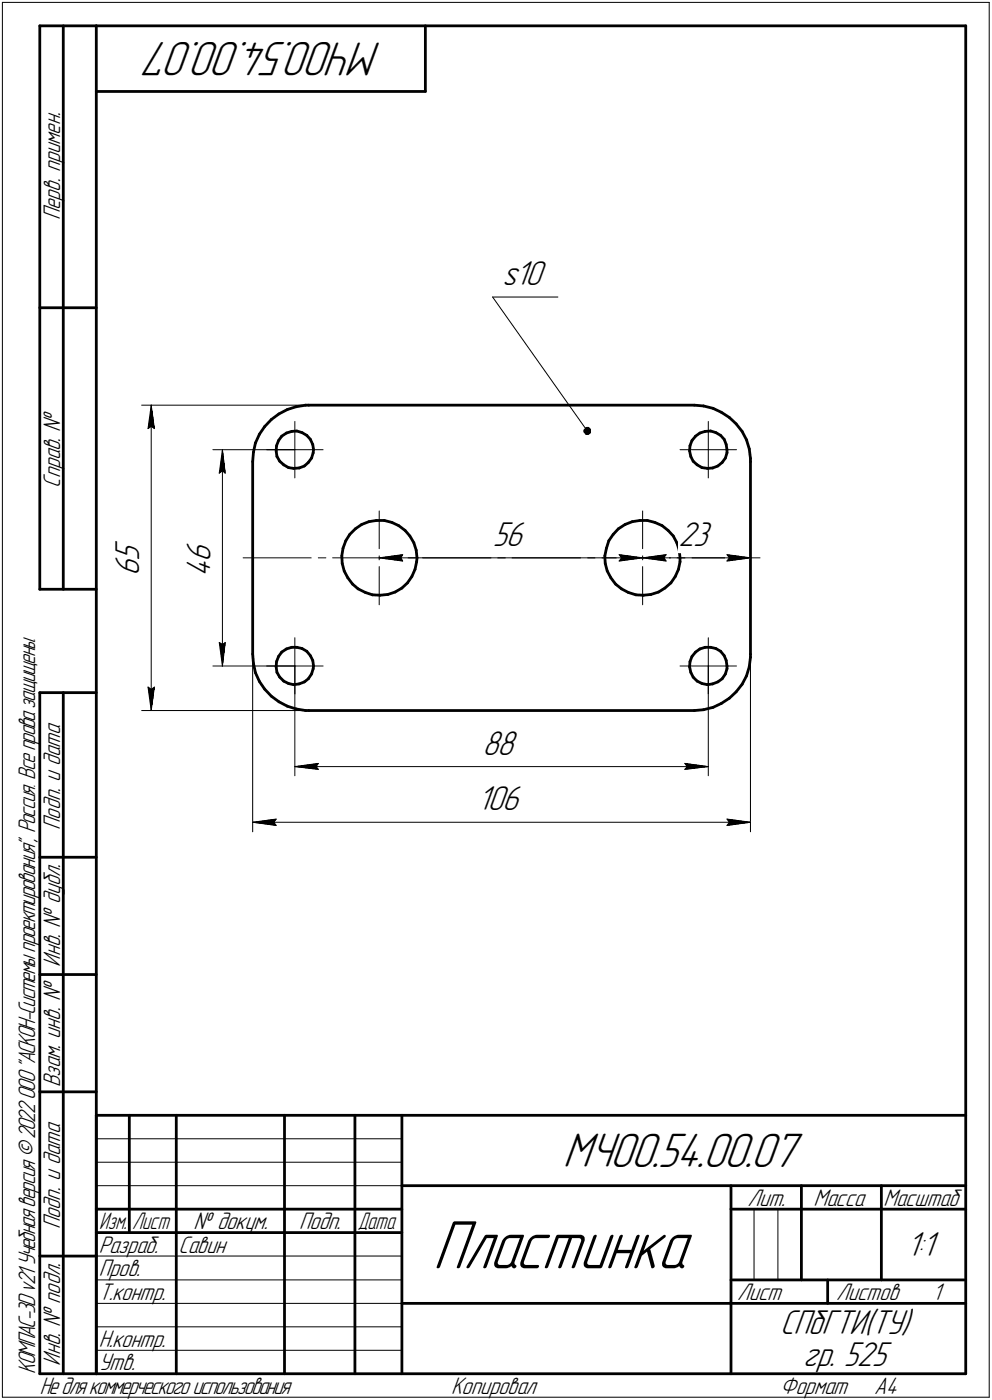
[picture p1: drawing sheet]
<svg xmlns="http://www.w3.org/2000/svg" width="211mm" height="298mm" viewBox="0 0 211 298" stroke-linecap="round" stroke-linejoin="round" font-family="sans-serif">
<g fill="none" stroke="#000" stroke-width=".59">
<path d="M8.5 5.5v120zM8.5 5.5h12zM13.5 5.5v120zM20.5 5.5v287zM20.5 5.5h185zM20.5 19.5h70zM90.5 5.5v14zM205.5 5.5v287zM8.5 65.5h12zM53.8 98.3v41zM53.9 96.3l-.1 2zM54.4 94.3l-.5 2z"/>
<path d="M55.2 92.5l-.8 1.8zM56.3 90.8l-1.1 1.7zM57.7 89.3l-1.4 1.5zM57.7 89.3l1.7-1.2zM58.8 96l.1 1.2zM58.8 94.9v1.1zM58.9 97.2l.6 1zM59.3 93.8l-.5 1.1zM59.4 88.1l1.7-.9zM59.5 98.2l.9 .8zM59.9 92.9l1.1-.7zM59.9 92.9l-.6 .9z"/>
<path d="M60.4 99l1 .6zM61 92.2l1.1-.3zM61.1 87.2l1.9-.6zM61.4 99.6l1.1 .1zM62.1 91.9l1.1-.1zM62.5 99.7h1.2zM63 86.6l2-.3zM63.2 91.8l1.1 .3zM63.7 99.7l1.1-.5zM64.3 92.1l1 .6zM64.8 99.2l.8-.7zM65 86.3h.7z"/>
<path d="M65.3 92.7l.7 .9zM65.7 86.3h82zM66 93.6l.5 1.1zM66.3 97.5l-.7 1zM66.5 94.7l.2 1.1zM66.6 96.4l-.3 1.1zM66.7 95.8l-.1 .6zM146.7 96l.3 1.2zM146.8 94.9l-.1 1.1zM147 97.2l.5 1zM147.2 93.8l-.4 1.1zM147.5 98.2l.8 .8z"/>
<path d="M147.7 86.3l2 .1zM148 92.9l.9-.7zM148 92.9l-.8 .9zM148.3 99l1.1 .6zM148.9 92.2l1.1-.3zM149.4 99.6l1.1 .1zM149.7 86.4l2 .6zM150 91.9l1.2-.1zM150.5 99.7h1.1zM151.2 91.8l1.1 .3zM151.6 99.7l1.1-.5zM151.7 87l1.8 .8z"/>
<path d="M152.3 92.1l1 .6zM152.7 99.2l1-.7zM153.3 92.7l.8 .9zM153.5 87.8l1.7 1.1zM154.1 93.6l.4 1.1zM154.3 97.5l-.6 1zM154.5 94.7l.2 1.1zM154.7 96.4l-.4 1.1zM154.7 95.8v.6zM155.2 88.9l1.4 1.4zM156.6 90.3l1.3 1.6zM157.9 91.9l.9 1.7z"/>
<path d="M158.8 93.6l.6 2zM159.4 95.6l.3 2zM159.7 98.3v41zM159.7 97.6v.7zM72.7 118.4l.1 1.6zM72.8 120l.4 1.6zM73 116.8l-.3 1.6zM73.6 115.1l-.6 1.7zM74.4 113.8l-.8 1.3zM75.6 112.6l1.4-.9zM75.6 112.6l-1.2 1.2zM77 111.7l1.5-.6z"/>
<path d="M78.5 111.1l1.6-.3zM80.1 110.8h1.7zM81.8 110.8l1.6 .5zM83.4 111.3l1.4 .6zM84.8 111.9l1.4 1zM86.2 112.9l1 1.2zM87.2 114.1l.9 1.5zM88.1 115.6l.5 1.6zM88.6 117.2l.1 1.6zM88.6 119.6l-.3 1.6zM88.7 118.8l-.1 .8zM128.7 118.4l.1 1.6z"/>
<path d="M128.8 120l.4 1.6zM129 116.8l-.3 1.6zM129.5 115.1l-.5 1.7zM130.5 113.8l-1 1.3zM131.6 112.6l1.4-.9zM131.6 112.6l-1.1 1.2zM133 111.7l1.5-.6zM134.5 111.1l1.6-.3zM136.1 110.8h1.7zM137.8 110.8l1.6 .5zM139.4 111.3l1.5 .6zM140.9 111.9l1.3 1z"/>
<path d="M142.2 112.9l1.1 1.2zM143.3 114.1l.7 1.5zM144 115.6l.5 1.6zM144.5 117.2l.2 1.6zM144.7 119.6l-.3 1.6zM144.7 118.8v.8zM8.5 125.5h12zM53.8 139.3l.1 2zM59.3 139.8l-.5 1.1zM59.9 138.9l1.1-.7zM59.9 138.9l-.6 .9zM61 138.2l1.1-.4z"/>
<path d="M62.1 137.8h1.1zM63.2 137.8l1.1 .3zM64.3 138.1l1 .6zM65.3 138.7l.7 .9zM66 139.6l.5 1zM73.2 121.6l.8 1.4zM74 123l1 1.4zM75 124.4l1.2 1zM76.2 125.4l1.5 .8zM77.7 126.2l1.5 .5zM79.2 126.7h1.7zM80.9 126.7l1.6-.1z"/>
<path d="M82.5 126.6l1.6-.5zM84.1 126.1l1.4-.9zM85.5 125.2l1.2-1.1zM87.6 122.8l-.9 1.3zM88.3 121.2l-.7 1.6zM129.2 121.6l.8 1.4zM130 123l1 1.4zM131 124.4l1.2 1zM132.2 125.4l1.5 .8zM133.7 126.2l1.6 .5zM135.3 126.7h1.6zM136.9 126.7l1.6-.1z"/>
<path d="M138.5 126.6l1.6-.5zM140.1 126.1l1.4-.9zM141.5 125.2l1.2-1.1zM143.7 122.8l-1 1.3zM144.4 121.2l-.7 1.6zM147.2 139.8l-.4 1.1zM148 138.9l.9-.7zM148 138.9l-.8 .9zM148.9 138.2l1.1-.4zM150 137.8h1.2zM151.2 137.8l1.1 .3zM152.3 138.1l1 .6z"/>
<path d="M153.3 138.7l.8 .9zM154.1 139.6l.4 1zM159.7 140l-.3 2zM159.7 139.3v.7zM8.5 147.5v145zM8.5 147.5h12zM13.5 147.5v145zM53.9 141.3l.5 2zM54.4 143.3l.8 1.8zM55.2 145.1l1.1 1.6zM56.3 146.7l1.4 1.6zM57.7 148.3l1.7 1.1z"/>
<path d="M58.8 142l.1 1.2zM58.8 140.9v1.1zM58.9 143.2l.6 1zM59.4 149.4l1.7 1zM59.5 144.2l.9 .8zM60.4 145l1 .5zM61.1 150.4l1.9 .6zM61.4 145.5l1.1 .3zM62.5 145.8l1.2-.2zM63 151l2 .3zM63.7 145.6l1.1-.4zM64.8 145.2l.8-.7z"/>
<path d="M65 151.3h.7zM65.7 151.3h82zM66.3 143.5l-.7 1zM66.5 140.6l.2 1.2zM66.6 142.4l-.3 1.1zM66.7 141.8l-.1 .6zM146.7 142l.3 1.2zM146.8 140.9l-.1 1.1zM147 143.2l.5 1zM147.5 144.2l.8 .8zM147.7 151.3l2-.2zM148.3 145l1.1 .5z"/>
<path d="M149.4 145.5l1.1 .3zM149.7 151.1l2-.5zM150.5 145.8l1.1-.2zM151.6 145.6l1.1-.4zM151.7 150.6l1.8-.8zM152.7 145.2l1-.7zM153.5 149.8l1.7-1.1zM154.3 143.5l-.6 1zM154.5 140.6l.2 1.2zM154.7 142.4l-.4 1.1zM154.7 141.8v.6zM155.2 148.7l1.4-1.4z"/>
<path d="M157.9 145.7l-1.3 1.6zM158.8 143.9l-.9 1.8zM159.4 142l-.6 1.9zM8.5 182.5h12zM8.5 207.5h12zM8.5 232.5h12zM20.5 237.5h185zM20.5 237.5v55zM27.5 237.5v25zM37.5 237.5v55zM60.5 237.5v55zM75.5 237.5v55z"/>
<path d="M85.5 237.5v55zM20.5 257.5h65zM85.5 252.5h120zM155.5 252.5v40zM155.5 257.5h15zM170.5 252.5v20zM170.5 257.5h35zM187.5 252.5v20zM8.5 267.5h12zM20.5 262.5h65zM85.5 277.5h70zM155.5 277.5h50z"/>
<path d="M155.5 272.5h50zM176.1 272.5v5zM8.5 292.5h12zM20.5 292.5h185z"/>
</g>
<g fill="none" stroke="#000" stroke-width=".21">
<path d="M.5 .5v297zM.5 .5h210zM210.5 .5v297zM104.8 63.2l20.2 28.6zM104.8 63.2h13.9zM30.1 86.3h35.6zM31.5 91.3l.7-.5zM32.2 86.3l.7 5zM32.2 90.8l.7 .5zM32.2 86.3l-.7 5zM32.2 86.3v65zM45.3 95.8h17.4z"/>
<path d="M47.3 95.8l.6 5zM47.3 95.8l-.6 5zM47.3 95.8v46zM56.7 95.8h6zM62.7 95.8v6zM62.7 89.7v6.1zM62.7 95.8h6zM144.7 95.8h6zM150.7 95.8v6zM150.7 89.7v6.1zM150.7 95.8h6zM46.7 100.8l.6-.6z"/>
<path d="M47.3 100.2l.6 .6zM51.7 118.8h14.5zM67.7 118.8h1.6zM70.8 118.8h14.5zM80.7 108.8v8zM80.7 118.4v.8zM80.7 118.8l5-.7zM80.7 118.8l5 .7zM80.7 118.8h56zM85.3 118.8l.4 .7zM85.7 118.1l-.4 .7zM86.9 118.8h1.5z"/>
<path d="M89.9 118.8h14.6zM105.9 118.8h1.6zM109 118.8h14.5zM125.1 118.8h1.5zM128.1 118.8h14.6zM131.7 119.5l5-.7zM131.7 118.1l.5 .7zM131.7 118.1l5 .7zM132.2 118.8l-.5 .7zM136.7 108.8v8zM136.7 118.4v.8zM136.7 118.8l5-.7z"/>
<path d="M136.7 118.8l5 .7zM136.7 118.8h23zM141.2 118.8l.5 .7zM141.7 118.1l-.5 .7zM144.1 118.8h1.6zM147.2 118.8h14.5zM154.7 119.5l5-.7zM154.7 118.1l.5 .7zM154.7 118.1l5 .7zM155.2 118.8l-.5 .7zM46.7 136.8l.6 5zM46.7 136.8l.6 .4z"/>
<path d="M47.3 137.2l.6-.4zM47.9 136.8l-.6 5zM53.8 139.3v37.8zM62.7 135.8v6zM80.7 120.6v8.2zM136.7 120.6v8.2zM150.7 135.8v6zM159.7 139.3v37.8zM30.1 151.3h35.6zM31.5 146.3l.7 5zM31.5 146.3l.7 .5zM32.2 146.8l.7-.5z"/>
<path d="M32.9 146.3l-.7 5zM45.3 141.8h17.4zM56.7 141.8h6zM62.7 141.8v5.9zM62.7 141.8h6zM62.7 141.8v23.4zM144.7 141.8h6zM150.7 141.8v5.9zM150.7 141.8h6zM150.7 141.8v23.4zM53.8 175.1l5-.7zM53.8 175.1l5 .7z"/>
<path d="M53.8 175.1h105.9zM58.3 175.1l.5 .7zM58.8 174.4l-.5 .7zM62.7 163.2l5-.6zM62.7 163.2l5 .6zM62.7 163.2h88zM67.2 163.2l.5 .6zM67.7 162.6l-.5 .6zM145.7 163.8l5-.6zM145.7 162.6l.5 .6zM145.7 162.6l5 .6zM146.2 163.2l-.5 .6z"/>
<path d="M154.7 175.8l5-.7zM154.7 174.4l.5 .7zM154.7 174.4l5 .7zM155.2 175.1l-.5 .7zM20.5 247.5h65zM20.5 252.5h65zM20.5 242.5h65zM160.4 257.5v15zM165.5 257.5v15zM20.5 267.5h65zM20.5 272.5h65zM20.5 277.5h65z"/>
<path d="M.5 297.5h210zM20.5 282.5h65zM20.5 287.5h65z"/>
</g>
<g fill="#fff" stroke="#fff" stroke-width=".21">
<path d="M104.8 110.7h7.8zM104.8 110.7h7.8zM104.8 110.8h7.8zM104.8 110.9h7.8zM104.8 111h7.8zM104.8 111.1h7.8zM104.8 111.2h7.8zM104.8 111.3h7.8zM104.8 111.3h7.8zM104.8 111.4h7.8zM104.8 111.5h7.8zM104.8 111.6h7.8zM104.8 111.7h7.8zM104.8 111.8h7.8zM104.8 111.8h7.8zM104.8 111.9h7.8zM104.8 112h7.8zM104.8 112.1h7.8zM104.8 112.2h7.8zM104.8 112.3h7.8zM104.8 112.4h7.8zM104.8 112.4h7.8zM104.8 112.5h7.8zM104.8 112.6h7.8zM104.8 112.7h7.8zM104.8 112.8h7.8zM104.8 112.9h7.8zM104.8 112.9h7.8zM104.8 113h7.8zM104.8 113.1h7.8zM104.8 113.2h7.8zM104.8 113.3h7.8zM104.8 113.4h7.8zM104.8 113.5h7.8zM104.8 113.5h7.8zM104.8 113.6h7.8zM104.8 113.7h7.8zM104.8 113.8h7.8zM104.8 113.9h7.8zM104.8 114h7.8zM104.8 114h7.8zM104.8 114.1h7.8zM104.8 114.2h7.8zM104.8 114.3h7.8zM104.8 114.4h7.8zM104.8 114.5h7.8zM104.8 114.6h7.8zM104.8 114.6h7.8zM104.8 114.7h7.8zM104.8 114.8h7.8zM104.8 114.9h7.8zM104.8 115h7.8zM104.8 115.1h7.8zM104.8 115.1h7.8zM104.8 115.2h7.8zM104.8 115.3h7.8zM104.8 115.4h7.8zM104.8 115.5h7.8zM104.8 115.6h7.8zM104.8 115.7h7.8zM104.8 115.7h7.8zM104.8 115.8h7.8zM104.8 115.9h7.8zM104.8 116h7.8zM104.8 116.1h7.8zM104.8 116.2h7.8zM104.8 116.2h7.8zM104.8 116.3h7.8zM104.8 116.4h7.8zM104.8 116.5h7.8zM104.8 116.6h7.8zM104.8 116.7h7.8zM104.8 116.8h7.8zM104.8 116.8h7.8zM104.8 116.9h7.8zM104.8 117h7.8zM104.8 117.1h7.8zM104.8 117.2h7.8zM104.8 117.3h7.8zM104.8 117.3h7.8zM104.8 117.4h7.8zM104.8 117.5h7.8zM104.8 117.6h7.8zM104.8 117.7h7.8z"/>
<path d="M85.6 117.6h.6zM85 117.7h1.2zM84.4 117.8h1.8zM83.8 117.9h2.4zM83.2 117.9h3zM82.5 118h3.7zM82.4 118.1h3.8zM82.2 118.2h4zM82 118.3h4.2zM81.8 118.4h4.4zM81.5 118.4h4.7zM81.4 118.5h4.8zM81.1 118.6h5.1zM80.9 118.7h5.3zM80.7 118.8h5.5zM80.9 118.9h5.3zM81.1 119h5.1zM81.4 119h4.8zM81.5 119.1h4.7zM81.8 119.2h4.4zM82 119.3h4.2zM82.2 119.4h4zM82.4 119.5h3.8zM82.5 119.5h3.7zM83.3 119.6h2.9zM84.1 119.7h2.1zM84.8 119.8h1.4zM85.5 119.9h.7z"/>
<path d="M131.2 117.6h.7zM131.2 117.7h1.3zM131.2 117.8h1.9zM131.2 117.9h2.6zM131.2 117.9h3.2zM131.2 118h3.8zM131.2 118.1h4zM131.2 118.2h4.2zM131.2 118.3h4.4zM131.2 118.4h4.6zM131.2 118.4h4.8zM131.2 118.5h4.9zM131.2 118.6h5.2zM131.2 118.7h5.4zM131.2 118.8h5.5zM131.2 118.9h5.4zM131.2 119h5.2zM131.2 119h4.9zM131.2 119.1h4.8zM131.2 119.2h4.6zM131.2 119.3h4.4zM131.2 119.4h4.2zM131.2 119.5h4zM131.2 119.5h3.8zM131.2 119.6h3.1zM131.2 119.7h2.3zM131.2 119.8h1.6zM131.2 119.9h.8z"/>
<path d="M144.4 110.7h7.7zM144.4 110.7h7.7zM144.4 110.8h7.7zM144.4 110.9h7.7zM144.4 111h7.7zM144.4 111.1h7.7zM144.4 111.2h7.7zM144.4 111.3h7.7zM144.4 111.3h7.7zM144.4 111.4h7.7zM144.4 111.5h7.7zM144.4 111.6h7.7zM144.4 111.7h7.7zM144.4 111.8h7.7zM144.4 111.8h7.7zM144.4 111.9h7.7zM144.4 112h7.7zM144.4 112.1h7.7zM144.4 112.2h7.7zM144.4 112.3h7.7zM144.4 112.4h7.7zM144.4 112.4h7.7zM144.4 112.5h7.7zM144.4 112.6h7.7zM144.4 112.7h7.7zM144.4 112.8h7.7zM144.4 112.9h7.7zM144.4 112.9h7.7zM144.4 113h7.7zM144.4 113.1h7.7zM144.4 113.2h7.7zM144.4 113.3h7.7zM144.4 113.4h7.7zM144.4 113.5h7.7zM144.4 113.5h7.7zM144.4 113.6h7.7zM144.4 113.7h7.7zM144.4 113.8h7.7zM144.4 113.9h7.7zM144.4 114h7.7zM144.4 114h7.7zM144.4 114.1h7.7zM144.4 114.2h7.7zM144.4 114.3h7.7zM144.4 114.4h7.7zM144.4 114.5h7.7zM144.4 114.6h7.7zM144.4 114.6h7.7zM144.4 114.7h7.7zM144.4 114.8h7.7zM144.4 114.9h7.7zM144.4 115h7.7zM144.4 115.1h7.7zM144.4 115.1h7.7zM144.4 115.2h7.7zM144.4 115.3h7.7zM144.4 115.4h7.7zM144.4 115.5h7.7zM144.4 115.6h7.7zM144.4 115.7h7.7zM144.4 115.7h7.7zM144.4 115.8h7.7zM144.4 115.9h7.7zM144.4 116h7.7zM144.4 116.1h7.7zM144.4 116.2h7.7zM144.4 116.2h7.7zM144.4 116.3h7.7zM144.4 116.4h7.7zM144.4 116.5h7.7zM144.4 116.6h7.7zM144.4 116.7h7.7zM144.4 116.8h7.7zM144.4 116.8h7.7zM144.4 116.9h7.7zM144.4 117h7.7zM144.4 117.1h7.7zM144.4 117.2h7.7zM144.4 117.3h7.7zM144.4 117.3h7.7zM144.4 117.4h7.7zM144.4 117.5h7.7zM144.4 117.6h7.7zM144.4 117.7h7.7z"/>
<path d="M141.6 117.6h.6zM141.1 117.7h1.1zM140.4 117.8h1.8zM139.8 117.9h2.4zM139.2 117.9h3zM138.5 118h3.7zM138.3 118.1h3.9zM138.2 118.2h4zM137.9 118.3h4.3zM137.8 118.4h4.4zM137.6 118.4h4.6zM137.3 118.5h4.9zM137.2 118.6h5zM137 118.7h5.2zM136.7 118.8h5.5zM137 118.9h5.2zM137.2 119h5zM137.3 119h4.9zM137.6 119.1h4.6zM137.8 119.2h4.4zM137.9 119.3h4.3zM138.2 119.4h4zM138.3 119.5h3.9zM138.5 119.5h3.7zM139.3 119.6h2.9zM140 119.7h2.2zM140.8 119.8h1.4zM141.6 119.9h.6z"/>
<path d="M154.3 117.6h.6zM154.3 117.7h1.2zM154.3 117.8h1.8zM154.3 117.9h2.4zM154.3 117.9h3zM154.3 118h3.6zM154.3 118.1h3.9zM154.3 118.2h4zM154.3 118.3h4.2zM154.3 118.4h4.4zM154.3 118.4h4.6zM154.3 118.5h4.8zM154.3 118.6h5zM154.3 118.7h5.2zM154.3 118.8h5.4zM154.3 118.9h5.2zM154.3 119h5zM154.3 119h4.8zM154.3 119.1h4.6zM154.3 119.2h4.4zM154.3 119.3h4.2zM154.3 119.4h4zM154.3 119.5h3.9zM154.3 119.5h3.6zM154.3 119.6h2.9zM154.3 119.7h2.2zM154.3 119.8h1.5zM154.3 119.9h.7z"/>
<path d="M39.1 114.7h7.2zM39.1 114.8h7.2zM39.1 114.9h7.2zM39.1 115h7.2zM39.1 115.1h7.2zM39.1 115.1h7.2zM39.1 115.2h7.2zM39.1 115.3h7.2zM39.1 115.4h7.2zM39.1 115.5h7.2zM39.1 115.6h7.2zM39.1 115.7h7.2zM39.1 115.7h7.2zM39.1 115.8h7.2zM39.1 115.9h7.2zM39.1 116h7.2zM39.1 116.1h7.2zM39.1 116.2h7.2zM39.1 116.2h7.2zM39.1 116.3h7.2zM39.1 116.4h7.2zM39.1 116.5h7.2zM39.1 116.6h7.2zM39.1 116.7h7.2zM39.1 116.8h7.2zM39.1 116.8h7.2zM39.1 116.9h7.2zM39.1 117h7.2zM39.1 117.1h7.2zM39.1 117.2h7.2zM39.1 117.3h7.2zM39.1 117.3h7.2zM39.1 117.4h7.2zM39.1 117.5h7.2zM39.1 117.6h7.2zM39.1 117.7h7.2zM39.1 117.8h7.2zM39.1 117.9h7.2zM39.1 117.9h7.2zM39.1 118h7.2zM39.1 118.1h7.2zM39.1 118.2h7.2zM39.1 118.3h7.2zM39.1 118.4h7.2zM39.1 118.4h7.2zM39.1 118.5h7.2zM39.1 118.6h7.2zM39.1 118.7h7.2zM39.1 118.8h7.2zM39.1 118.9h7.2zM39.1 119h7.2zM39.1 119h7.2zM39.1 119.1h7.2zM39.1 119.2h7.2zM39.1 119.3h7.2zM39.1 119.4h7.2zM39.1 119.5h7.2zM39.1 119.5h7.2zM39.1 119.6h7.2zM39.1 119.7h7.2zM39.1 119.8h7.2zM39.1 119.9h7.2zM39.1 120h7.2zM39.1 120.1h7.2zM39.1 120.1h7.2zM39.1 120.2h7.2zM39.1 120.3h7.2zM39.1 120.4h7.2zM39.1 120.5h7.2zM39.1 120.6h7.2zM39.1 120.6h7.2zM39.1 120.7h7.2zM39.1 120.8h7.2zM39.1 120.9h7.2zM39.1 121h7.2zM39.1 121.1h7.2zM39.1 121.2h7.2zM39.1 121.2h7.2zM39.1 121.3h7.2zM39.1 121.4h7.2zM39.1 121.5h7.2zM39.1 121.6h7.2zM39.1 121.7h7.2zM39.1 121.8h7.2zM39.1 121.8h7.2zM39.1 121.9h7.2zM39.1 122h7.2zM39.1 122.1h7.2zM39.1 122.2h7.2zM39.1 122.3h7.2zM39.1 122.3h7.2zM39.1 122.4h7.2zM39.1 122.5h7.2zM39.1 122.6h7.2zM39.1 122.7h7.2zM39.1 122.8h7.2z"/>
<path d="M47.2 96h.3zM47.2 96.1h.3zM47.2 96.2h.3zM47.2 96.3h.4zM47.1 96.4h.5zM47.1 96.4h.6zM47.1 96.5h.6zM47 96.6h.7zM47 96.7h.8zM46.9 96.8h.9zM46.9 96.9h.9zM46.8 96.9h1zM46.8 97h1zM46.8 97.1h1.1zM46.7 97.2h1.2zM46.7 97.3h1.2zM46.7 97.4h1.3zM46.7 97.5h1.3zM46.6 97.5h1.4zM46.6 97.6h1.5zM46.6 97.7h1.5zM46.6 97.8h1.5zM46.6 97.9h1.5zM46.6 98h1.5zM46.6 98h1.5zM46.6 98.1h1.5zM46.5 98.2h1.7zM46.5 98.3h1.7zM46.5 98.4h1.7zM46.5 98.5h1.7zM46.5 98.6h1.7zM46.5 98.6h1.7zM46.5 98.7h1.7zM46.4 98.8h1.9zM46.4 98.9h1.9zM46.4 99h1.9zM46.4 99.1h1.9zM46.4 99.1h1.9zM46.4 99.2h1.9zM46.4 99.3h1.9zM46.3 99.4h2zM46.3 99.5h2zM46.3 99.6h2zM46.3 99.7h2zM46.3 99.7h2zM46.3 99.8h2zM46.3 99.9h2zM46.3 100h2zM46.2 100.1h2.2zM46.2 100.2h2.2zM46.2 100.2h2.2zM46.2 100.3h2.2zM46.2 100.4h2.2zM46.2 100.5h2.2zM46.2 100.6h2.2zM46.1 100.7h2.4zM46.1 100.8h2.4zM46.1 100.8h2.4zM46.1 100.9h2.4zM46.1 101h2.4zM46.1 101.1h2.4zM46.1 101.2h2.4z"/>
<path d="M46.1 136.3h2.4zM46.1 136.4h2.4zM46.1 136.5h2.4zM46.1 136.6h2.4zM46.1 136.7h2.4zM46.1 136.7h2.4zM46.1 136.8h2.4zM46.1 136.9h2.4zM46.2 137h2.2zM46.2 137.1h2.2zM46.2 137.2h2.2zM46.2 137.2h2.2zM46.2 137.3h2.2zM46.2 137.4h2.2zM46.2 137.5h2.2zM46.3 137.6h2zM46.3 137.7h2zM46.3 137.8h2zM46.3 137.8h2zM46.3 137.9h2zM46.3 138h2zM46.3 138.1h2zM46.4 138.2h1.9zM46.4 138.3h1.9zM46.4 138.3h1.9zM46.4 138.4h1.9zM46.4 138.5h1.9zM46.4 138.6h1.9zM46.4 138.7h1.9zM46.5 138.8h1.7zM46.5 138.9h1.7zM46.5 138.9h1.7zM46.5 139h1.7zM46.5 139.1h1.7zM46.5 139.2h1.7zM46.5 139.3h1.7zM46.6 139.4h1.5zM46.6 139.4h1.5zM46.6 139.5h1.5zM46.6 139.6h1.5zM46.6 139.7h1.5zM46.6 139.8h1.5zM46.6 139.9h1.5zM46.6 140h1.4zM46.7 140h1.3zM46.7 140.1h1.3zM46.7 140.2h1.2zM46.7 140.3h1.2zM46.8 140.4h1.1zM46.8 140.5h1zM46.8 140.5h1zM46.9 140.6h.9zM46.9 140.7h.9zM47 140.8h.8zM47 140.9h.7zM47 141h.7zM47.1 141.1h.6zM47.1 141.1h.5zM47.2 141.2h.4zM47.2 141.3h.4zM47.2 141.4h.3zM47.2 141.5h.3zM47.2 141.6h.3z"/>
<path d="M24 114.9h7.2zM24 115h7.2zM24 115.1h7.2zM24 115.1h7.2zM24 115.2h7.2zM24 115.3h7.2zM24 115.4h7.2zM24 115.5h7.2zM24 115.6h7.2zM24 115.7h7.2zM24 115.7h7.2zM24 115.8h7.2zM24 115.9h7.2zM24 116h7.2zM24 116.1h7.2zM24 116.2h7.2zM24 116.2h7.2zM24 116.3h7.2zM24 116.4h7.2zM24 116.5h7.2zM24 116.6h7.2zM24 116.7h7.2zM24 116.8h7.2zM24 116.8h7.2zM24 116.9h7.2zM24 117h7.2zM24 117.1h7.2zM24 117.2h7.2zM24 117.3h7.2zM24 117.3h7.2zM24 117.4h7.2zM24 117.5h7.2zM24 117.6h7.2zM24 117.7h7.2zM24 117.8h7.2zM24 117.9h7.2zM24 117.9h7.2zM24 118h7.2zM24 118.1h7.2zM24 118.2h7.2zM24 118.3h7.2zM24 118.4h7.2zM24 118.4h7.2zM24 118.5h7.2zM24 118.6h7.2zM24 118.7h7.2zM24 118.8h7.2zM24 118.9h7.2zM24 119h7.2zM24 119h7.2zM24 119.1h7.2zM24 119.2h7.2zM24 119.3h7.2zM24 119.4h7.2zM24 119.5h7.2zM24 119.5h7.2zM24 119.6h7.2zM24 119.7h7.2zM24 119.8h7.2zM24 119.9h7.2zM24 120h7.2zM24 120.1h7.2zM24 120.1h7.2zM24 120.2h7.2zM24 120.3h7.2zM24 120.4h7.2zM24 120.5h7.2zM24 120.6h7.2zM24 120.6h7.2zM24 120.7h7.2zM24 120.8h7.2zM24 120.9h7.2zM24 121h7.2zM24 121.1h7.2zM24 121.2h7.2zM24 121.2h7.2zM24 121.3h7.2zM24 121.4h7.2zM24 121.5h7.2zM24 121.6h7.2zM24 121.7h7.2zM24 121.8h7.2zM24 121.8h7.2zM24 121.9h7.2zM24 122h7.2zM24 122.1h7.2zM24 122.2h7.2zM24 122.3h7.2zM24 122.3h7.2zM24 122.4h7.2zM24 122.5h7.2zM24 122.6h7.2z"/>
<path d="M32.1 86.5h.2zM32.1 86.6h.2zM32 86.7h.4zM32 86.8h.4zM31.9 86.9h.5zM31.9 87h.6zM31.9 87h.6zM31.8 87.1h.8zM31.8 87.2h.8zM31.7 87.3h1zM31.7 87.4h1zM31.7 87.5h1zM31.7 87.5h1.1zM31.7 87.6h1.1zM31.6 87.7h1.3zM31.6 87.8h1.3zM31.5 87.9h1.4zM31.5 88h1.4zM31.4 88.1h1.5zM31.4 88.1h1.6zM31.4 88.2h1.6zM31.4 88.3h1.6zM31.4 88.4h1.6zM31.4 88.5h1.6zM31.4 88.6h1.6zM31.4 88.6h1.6zM31.3 88.7h1.7zM31.3 88.8h1.8zM31.3 88.9h1.8zM31.3 89h1.8zM31.3 89.1h1.8zM31.3 89.2h1.8zM31.3 89.2h1.8zM31.2 89.3h1.9zM31.2 89.4h1.9zM31.2 89.5h1.9zM31.2 89.6h2zM31.2 89.7h2zM31.2 89.7h2zM31.2 89.8h2zM31.2 89.9h2zM31.2 90h2zM31.2 90.1h2zM31.2 90.2h2zM31.2 90.3h2zM31.2 90.3h2.1zM31.2 90.4h2.1zM31.2 90.5h2.1zM31.1 90.6h2.2zM31.1 90.7h2.2zM31.1 90.8h2.2zM31.1 90.8h2.2zM31.1 90.9h2.2zM31.1 91h2.2zM31.1 91.1h2.3zM31 91.2h2.4zM31 91.3h2.4zM31 91.4h2.4zM31 91.4h2.4zM31 91.5h2.4zM31 91.6h2.4zM31 91.7h2.4z"/>
<path d="M30.9 145.8h2.5zM31 145.9h2.4zM31 146h2.4zM31 146h2.4zM31 146.1h2.4zM31 146.2h2.4zM31 146.3h2.4zM31 146.4h2.4zM31.1 146.5h2.3zM31.1 146.6h2.2zM31.1 146.6h2.2zM31.1 146.7h2.2zM31.1 146.8h2.2zM31.1 146.9h2.2zM31.1 147h2.2zM31.2 147.1h2.1zM31.2 147.2h2.1zM31.2 147.2h2.1zM31.2 147.3h2zM31.2 147.4h2zM31.2 147.5h2zM31.2 147.6h2zM31.2 147.7h2zM31.2 147.7h2zM31.2 147.8h2zM31.2 147.9h2zM31.2 148h2zM31.2 148.1h1.9zM31.2 148.2h1.9zM31.2 148.3h1.9zM31.3 148.3h1.8zM31.3 148.4h1.8zM31.3 148.5h1.8zM31.3 148.6h1.8zM31.3 148.7h1.8zM31.3 148.8h1.8zM31.3 148.8h1.7zM31.4 148.9h1.6zM31.4 149h1.6zM31.4 149.1h1.6zM31.4 149.2h1.6zM31.4 149.3h1.6zM31.4 149.4h1.6zM31.4 149.4h1.6zM31.4 149.5h1.5zM31.5 149.6h1.4zM31.5 149.7h1.4zM31.6 149.8h1.3zM31.6 149.9h1.3zM31.7 149.9h1.1zM31.7 150h1.1zM31.7 150.1h1zM31.7 150.2h1zM31.7 150.3h1zM31.8 150.4h.8zM31.8 150.5h.8zM31.9 150.5h.6zM31.9 150.6h.6zM31.9 150.7h.5zM32 150.8h.4zM32 150.9h.4zM32.1 151h.2zM32.1 151h.2z"/>
<path d="M101.6 167h10.2zM101.6 167h10.2zM101.6 167.1h10.2zM101.6 167.2h10.2zM101.6 167.3h10.2zM101.6 167.4h10.2zM101.6 167.5h10.2zM101.6 167.6h10.2zM101.6 167.6h10.2zM101.6 167.7h10.2zM101.6 167.8h10.2zM101.6 167.9h10.2zM101.6 168h10.2zM101.6 168.1h10.2zM101.6 168.1h10.2zM101.6 168.2h10.2zM101.6 168.3h10.2zM101.6 168.4h10.2zM101.6 168.5h10.2zM101.6 168.6h10.2zM101.6 168.7h10.2zM101.6 168.7h10.2zM101.6 168.8h10.2zM101.6 168.9h10.2zM101.6 169h10.2zM101.6 169.1h10.2zM101.6 169.2h10.2zM101.6 169.2h10.2zM101.6 169.3h10.2zM101.6 169.4h10.2zM101.6 169.5h10.2zM101.6 169.6h10.2zM101.6 169.7h10.2zM101.6 169.8h10.2zM101.6 169.8h10.2zM101.6 169.9h10.2zM101.6 170h10.2zM101.6 170.1h10.2zM101.6 170.2h10.2zM101.6 170.3h10.2zM101.6 170.3h10.2zM101.6 170.4h10.2zM101.6 170.5h10.2zM101.6 170.6h10.2zM101.6 170.7h10.2zM101.6 170.8h10.2zM101.6 170.9h10.2zM101.6 170.9h10.2zM101.6 171h10.2zM101.6 171.1h10.2zM101.6 171.2h10.2zM101.6 171.3h10.2zM101.6 171.4h10.2zM101.6 171.4h10.2zM101.6 171.5h10.2zM101.6 171.6h10.2zM101.6 171.7h10.2zM101.6 171.8h10.2zM101.6 171.9h10.2zM101.6 172h10.2zM101.6 172h10.2zM101.6 172.1h10.2zM101.6 172.2h10.2zM101.6 172.3h10.2zM101.6 172.4h10.2zM101.6 172.5h10.2zM101.6 172.6h10.2zM101.6 172.6h10.2zM101.6 172.7h10.2zM101.6 172.8h10.2zM101.6 172.9h10.2zM101.6 173h10.2zM101.6 173.1h10.2zM101.6 173.1h10.2zM101.6 173.2h10.2zM101.6 173.3h10.2zM101.6 173.4h10.2zM101.6 173.5h10.2zM101.6 173.6h10.2zM101.6 173.7h10.2zM101.6 173.7h10.2zM101.6 173.8h10.2zM101.6 173.9h10.2zM101.6 174h10.2z"/>
<path d="M58.5 174h.7zM57.7 174.1h1.5zM57.1 174.2h2.1zM56.3 174.2h2.9zM55.5 174.3h3.7zM55.4 174.4h3.8zM55.2 174.5h4zM54.9 174.6h4.3zM54.8 174.7h4.4zM54.6 174.8h4.6zM54.4 174.8h4.8zM54.2 174.9h5zM54 175h5.2zM53.8 175.1h5.4zM54 175.2h5.2zM54.2 175.3h5zM54.4 175.3h4.8zM54.6 175.4h4.6zM54.8 175.5h4.4zM54.9 175.6h4.3zM55.2 175.7h4zM55.4 175.8h3.8zM55.5 175.9h3.7zM56.2 175.9h3zM56.8 176h2.4zM57.4 176.1h1.8zM58 176.2h1.2zM58.6 176.3h.6z"/>
<path d="M154.3 174h.7zM154.3 174.1h1.5zM154.3 174.2h2.2zM154.3 174.2h2.9zM154.3 174.3h3.6zM154.3 174.4h3.9zM154.3 174.5h4zM154.3 174.6h4.2zM154.3 174.7h4.4zM154.3 174.8h4.6zM154.3 174.8h4.8zM154.3 174.9h5zM154.3 175h5.2zM154.3 175.1h5.4zM154.3 175.2h5.2zM154.3 175.3h5zM154.3 175.3h4.8zM154.3 175.4h4.6zM154.3 175.5h4.4zM154.3 175.6h4.2zM154.3 175.7h4zM154.3 175.8h3.9zM154.3 175.9h3.6zM154.3 175.9h3zM154.3 176h2.4zM154.3 176.1h1.8zM154.3 176.2h1.2zM154.3 176.3h.6z"/>
<path d="M102.6 155h8.2zM102.6 155.1h8.2zM102.6 155.2h8.2zM102.6 155.3h8.2zM102.6 155.4h8.2zM102.6 155.4h8.2zM102.6 155.5h8.2zM102.6 155.6h8.2zM102.6 155.7h8.2zM102.6 155.8h8.2zM102.6 155.9h8.2zM102.6 156h8.2zM102.6 156h8.2zM102.6 156.1h8.2zM102.6 156.2h8.2zM102.6 156.3h8.2zM102.6 156.4h8.2zM102.6 156.5h8.2zM102.6 156.5h8.2zM102.6 156.6h8.2zM102.6 156.7h8.2zM102.6 156.8h8.2zM102.6 156.9h8.2zM102.6 157h8.2zM102.6 157.1h8.2zM102.6 157.1h8.2zM102.6 157.2h8.2zM102.6 157.3h8.2zM102.6 157.4h8.2zM102.6 157.5h8.2zM102.6 157.6h8.2zM102.6 157.6h8.2zM102.6 157.7h8.2zM102.6 157.8h8.2zM102.6 157.9h8.2zM102.6 158h8.2zM102.6 158.1h8.2zM102.6 158.2h8.2zM102.6 158.2h8.2zM102.6 158.3h8.2zM102.6 158.4h8.2zM102.6 158.5h8.2zM102.6 158.6h8.2zM102.6 158.7h8.2zM102.6 158.7h8.2zM102.6 158.8h8.2zM102.6 158.9h8.2zM102.6 159h8.2zM102.6 159.1h8.2zM102.6 159.2h8.2zM102.6 159.3h8.2zM102.6 159.3h8.2zM102.6 159.4h8.2zM102.6 159.5h8.2zM102.6 159.6h8.2zM102.6 159.7h8.2zM102.6 159.8h8.2zM102.6 159.9h8.2zM102.6 159.9h8.2zM102.6 160h8.2zM102.6 160.1h8.2zM102.6 160.2h8.2zM102.6 160.3h8.2zM102.6 160.4h8.2zM102.6 160.4h8.2zM102.6 160.5h8.2zM102.6 160.6h8.2zM102.6 160.7h8.2zM102.6 160.8h8.2zM102.6 160.9h8.2zM102.6 161h8.2zM102.6 161h8.2zM102.6 161.1h8.2zM102.6 161.2h8.2zM102.6 161.3h8.2zM102.6 161.4h8.2zM102.6 161.5h8.2zM102.6 161.5h8.2zM102.6 161.6h8.2zM102.6 161.7h8.2zM102.6 161.8h8.2zM102.6 161.9h8.2zM102.6 162h8.2zM102.6 162.1h8.2zM102.6 162.1h8.2z"/>
<path d="M67.6 162.1h.6zM67.1 162.1h1.1zM66.4 162.2h1.8zM65.8 162.3h2.4zM65.2 162.4h3zM64.5 162.5h3.7zM64.3 162.6h3.9zM64.2 162.6h4zM63.9 162.7h4.3zM63.8 162.8h4.4zM63.6 162.9h4.6zM63.3 163h4.9zM63.2 163.1h5zM63 163.2h5.2zM62.7 163.2h5.5zM63 163.3h5.2zM63.2 163.4h5zM63.4 163.5h4.8zM63.7 163.6h4.5zM63.9 163.7h4.3zM64.1 163.7h4.1zM64.3 163.8h3.9zM64.5 163.9h3.7zM65.2 164h3zM65.8 164.1h2.4zM66.4 164.2h1.8zM67.1 164.3h1.1zM67.6 164.3h.6z"/>
<path d="M145.2 162.1h.7zM145.2 162.1h1.3zM145.2 162.2h1.9zM145.2 162.3h2.5zM145.2 162.4h3.1zM145.2 162.5h3.7zM145.2 162.6h4zM145.2 162.6h4.2zM145.2 162.7h4.3zM145.2 162.8h4.6zM145.2 162.9h4.7zM145.2 163h4.9zM145.2 163.1h5.2zM145.2 163.2h5.3zM145.2 163.2h5.5zM145.2 163.3h5.3zM145.2 163.4h5.1zM145.2 163.5h4.9zM145.2 163.6h4.7zM145.2 163.7h4.4zM145.2 163.7h4.2zM145.2 163.8h4zM145.2 163.9h3.7zM145.2 164h3.1zM145.2 164.1h2.5zM145.2 164.2h1.9zM145.2 164.3h1.3zM145.2 164.3h.7z"/>
<path d="M106.8 55.1h10zM106.8 55.2h10zM106.8 55.3h10zM106.8 55.4h10zM106.8 55.5h10zM106.8 55.5h10zM106.8 55.6h10zM106.8 55.7h10zM106.8 55.8h10zM106.8 55.9h10zM106.8 56h10zM106.8 56h10zM106.8 56.1h10zM106.8 56.2h10zM106.8 56.3h10zM106.8 56.4h10zM106.8 56.5h10zM106.8 56.6h10zM106.8 56.6h10zM106.8 56.7h10zM106.8 56.8h10zM106.8 56.9h10zM106.8 57h10zM106.8 57.1h10zM106.8 57.1h10zM106.8 57.2h10zM106.8 57.3h10zM106.8 57.4h10zM106.8 57.5h10zM106.8 57.6h10zM106.8 57.7h10zM106.8 57.7h10zM106.8 57.8h10zM106.8 57.9h10zM106.8 58h10zM106.8 58.1h10zM106.8 58.2h10zM106.8 58.3h10zM106.8 58.3h10zM106.8 58.4h10zM106.8 58.5h10zM106.8 58.6h10zM106.8 58.7h10zM106.8 58.8h10zM106.8 58.8h10zM106.8 58.9h10zM106.8 59h10zM106.8 59.1h10zM106.8 59.2h10zM106.8 59.3h10zM106.8 59.4h10zM106.8 59.4h10zM106.8 59.5h10zM106.8 59.6h10zM106.8 59.7h10zM106.8 59.8h10zM106.8 59.9h10zM106.8 59.9h10zM106.8 60h10zM106.8 60.1h10zM106.8 60.2h10zM106.8 60.3h10zM106.8 60.4h10zM106.8 60.5h10zM106.8 60.5h10zM106.8 60.6h10zM106.8 60.7h10zM106.8 60.8h10zM106.8 60.9h10zM106.8 61h10zM106.8 61h10zM106.8 61.1h10zM106.8 61.2h10zM106.8 61.3h10zM106.8 61.4h10zM106.8 61.5h10zM106.8 61.6h10zM106.8 61.6h10zM106.8 61.7h10zM106.8 61.8h10zM106.8 61.9h10zM106.8 62h10zM106.8 62.1h10zM106.8 62.1h10z"/>
</g>
<g fill="#000" stroke="#000" stroke-width=".21">
<path d="M32 87.5h.2zM32 87.6h.2zM32 87.7h.2zM32 87.8h.2zM32 87.9h.2zM32 88h.2zM32 88.1h.2zM32 88.1h.2zM31.9 88.2h.3zM31.9 88.3h.3zM31.9 88.4h.3zM31.9 88.5h.3zM31.9 88.6h.3zM31.9 88.6h.3zM31.9 88.7h.3zM31.8 88.8h.4zM31.8 88.9h.4zM31.8 89h.4zM31.8 89.1h.4zM31.8 89.2h.4zM31.8 89.2h.4zM31.8 89.3h.4zM31.7 89.4h.5zM31.7 89.5h.5zM31.7 89.6h.5zM31.7 89.7h.5zM31.7 89.7h.5zM31.7 89.8h.5zM31.7 89.9h.5zM31.7 90h.5zM31.7 90.1h.5zM31.7 90.2h.5zM31.7 90.3h.5zM31.7 90.3h.5zM31.7 90.4h.5zM31.7 90.5h.5zM31.7 90.6h.5zM31.6 90.7h.6zM31.6 90.8h.6zM31.6 90.8h.5zM31.6 90.9h.4zM31.6 91h.2zM31.6 91.1h.1z"/>
<path d="M32.2 87h.1zM32.2 87h.1zM32.2 87.1h.1zM32.2 87.2h.1zM32.2 87.3h.1zM32.2 87.4h.1zM32.2 87.5h.1zM32.2 87.5h.2zM32.2 87.6h.2zM32.2 87.7h.2zM32.2 87.8h.2zM32.2 87.9h.2zM32.2 88h.2zM32.2 88.1h.2zM32.2 88.1h.2zM32.2 88.2h.3zM32.2 88.3h.3zM32.2 88.4h.3zM32.2 88.5h.3zM32.2 88.6h.3zM32.2 88.6h.3zM32.2 88.7h.3zM32.2 88.8h.4zM32.2 88.9h.4zM32.2 89h.4zM32.2 89.1h.4zM32.2 89.2h.4zM32.2 89.2h.4zM32.2 89.3h.4zM32.2 89.4h.5zM32.2 89.5h.5zM32.2 89.6h.5zM32.2 89.7h.5zM32.2 89.7h.5zM32.2 89.8h.5zM32.2 89.9h.5zM32.2 90h.5zM32.2 90.1h.6zM32.2 90.2h.6zM32.2 90.3h.6zM32.2 90.3h.6zM32.2 90.4h.6zM32.2 90.5h.6zM32.2 90.6h.6zM32.2 90.7h.7zM32.2 90.8h.7zM32.3 90.8h.6zM32.4 90.9h.5zM32.5 91h.4zM32.7 91.1h.2z"/>
<path d="M47.2 97h.1zM47.2 97.1h.1zM47.2 97.2h.1zM47.2 97.3h.1zM47.2 97.4h.1zM47.2 97.5h.1zM47.2 97.5h.1zM47.2 97.6h.1zM47.1 97.7h.2zM47.1 97.8h.2zM47.1 97.9h.2zM47.1 98h.2zM47.1 98h.2zM47.1 98.1h.2zM47.1 98.2h.2zM47 98.3h.3zM47 98.4h.3zM47 98.5h.3zM47 98.6h.3zM47 98.6h.3zM47 98.7h.3zM47 98.8h.3zM46.9 98.9h.4zM46.9 99h.4zM46.9 99.1h.4zM46.9 99.1h.4zM46.9 99.2h.4zM46.9 99.3h.4zM46.9 99.4h.4zM46.9 99.5h.4zM46.8 99.6h.5zM46.8 99.7h.5zM46.8 99.7h.5zM46.8 99.8h.5zM46.8 99.9h.5zM46.8 100h.5zM46.8 100.1h.5zM46.7 100.2h.6zM46.7 100.2h.6zM46.7 100.3h.5zM46.7 100.4h.5zM46.7 100.5h.3zM46.7 100.6h.2z"/>
<path d="M47.3 96.5h.2zM47.3 96.6h.2zM47.3 96.7h.2zM47.3 96.8h.2zM47.3 96.9h.2zM47.3 96.9h.2zM47.3 97h.2zM47.3 97.1h.2zM47.3 97.2h.3zM47.3 97.3h.3zM47.3 97.4h.3zM47.3 97.5h.3zM47.3 97.5h.3zM47.3 97.6h.3zM47.3 97.7h.3zM47.3 97.8h.3zM47.3 97.9h.3zM47.3 98h.4zM47.3 98h.4zM47.3 98.1h.4zM47.3 98.2h.4zM47.3 98.3h.4zM47.3 98.4h.4zM47.3 98.5h.4zM47.3 98.6h.4zM47.3 98.6h.5zM47.3 98.7h.5zM47.3 98.8h.5zM47.3 98.9h.5zM47.3 99h.5zM47.3 99.1h.5zM47.3 99.1h.5zM47.3 99.2h.5zM47.3 99.3h.5zM47.3 99.4h.5zM47.3 99.5h.5zM47.3 99.6h.5zM47.3 99.7h.5zM47.3 99.7h.5zM47.3 99.8h.5zM47.3 99.9h.5zM47.3 100h.5zM47.3 100.1h.6zM47.3 100.2h.6zM47.3 100.2h.6zM47.5 100.3h.4zM47.6 100.4h.3zM47.7 100.5h.2zM47.8 100.6h.1z"/>
<path d="M124.8 91h.5zM124.5 91.1h.9zM124.5 91.2h1zM124.5 91.3h1.1zM124.4 91.4h1.2zM124.3 91.4h1.3zM124.2 91.5h1.5zM124.2 91.6h1.5zM124.2 91.7h1.5zM124.2 91.8h1.5zM124.2 91.9h1.5zM124.2 91.9h1.5zM124.2 92h1.5zM124.3 92.1h1.3zM124.4 92.2h1.2zM124.5 92.3h1.1zM124.5 92.4h1zM124.5 92.5h.8z"/>
<path d="M80.7 118.8h4.6zM81.4 118.9h3.9zM82 119h3.4zM82.6 119h2.8zM83.2 119.1h2.3zM83.8 119.2h1.8zM84.5 119.3h1.1zM85.1 119.4h.6z"/>
<path d="M85.1 118.2h.6zM84.5 118.3h1.1zM83.8 118.4h1.8zM83.2 118.4h2.3zM82.6 118.5h2.8zM82 118.6h3.4zM81.4 118.7h3.9z"/>
<path d="M131.8 118.2h.6zM131.9 118.3h1.1zM132 118.4h1.7zM132 118.4h2.3zM132.1 118.5h2.8zM132.2 118.6h3.4zM132.2 118.7h3.9z"/>
<path d="M132.2 118.8h4.5zM132.2 118.9h3.9zM132.2 119h3.4zM132.1 119h2.8zM132 119.1h2.3zM132 119.2h1.7zM131.9 119.3h1.1zM131.8 119.4h.6z"/>
<path d="M136.7 118.8h4.5zM137.4 118.9h3.9zM138 119h3.4zM138.7 119h2.8zM139.3 119.1h2.2zM139.9 119.2h1.7zM140.5 119.3h1.1zM141.1 119.4h.6z"/>
<path d="M141.1 118.2h.6zM140.5 118.3h1.1zM139.9 118.4h1.7zM139.3 118.4h2.2zM138.7 118.5h2.8zM138 118.6h3.4zM137.4 118.7h3.9z"/>
<path d="M154.8 118.2h.6zM154.9 118.3h1.1zM154.9 118.4h1.7zM154.9 118.4h2.3zM155 118.5h2.8zM155.1 118.6h3.4zM155.2 118.7h3.9z"/>
<path d="M155.2 118.8h4.5zM155.2 118.9h3.9zM155.1 119h3.4zM155 119h2.8zM154.9 119.1h2.3zM154.9 119.2h1.7zM154.9 119.3h1.1zM154.8 119.4h.6z"/>
<path d="M46.7 137h.3zM46.7 137.1h.4zM46.7 137.2h.5zM46.7 137.2h.6zM46.7 137.3h.6zM46.7 137.4h.6zM46.8 137.5h.5zM46.8 137.6h.5zM46.8 137.7h.5zM46.8 137.8h.5zM46.8 137.8h.5zM46.8 137.9h.5zM46.8 138h.5zM46.9 138.1h.4zM46.9 138.2h.4zM46.9 138.3h.4zM46.9 138.3h.4zM46.9 138.4h.4zM46.9 138.5h.4zM46.9 138.6h.4zM46.9 138.7h.4zM47 138.8h.3zM47 138.9h.3zM47 138.9h.3zM47 139h.3zM47 139.1h.3zM47 139.2h.3zM47 139.3h.3zM47.1 139.4h.2zM47.1 139.4h.2zM47.1 139.5h.2zM47.1 139.6h.2zM47.1 139.7h.2zM47.1 139.8h.2zM47.1 139.9h.2zM47.2 140h.1zM47.2 140h.1zM47.2 140.1h.1zM47.2 140.2h.1zM47.2 140.3h.1zM47.2 140.4h.1zM47.2 140.5h.1zM47.2 140.5h.1z"/>
<path d="M47.8 137h.1zM47.6 137.1h.3zM47.5 137.2h.4zM47.3 137.2h.6zM47.3 137.3h.6zM47.3 137.4h.6zM47.3 137.5h.6zM47.3 137.6h.5zM47.3 137.7h.5zM47.3 137.8h.5zM47.3 137.8h.5zM47.3 137.9h.5zM47.3 138h.5zM47.3 138.1h.5zM47.3 138.2h.5zM47.3 138.3h.5zM47.3 138.3h.5zM47.3 138.4h.5zM47.3 138.5h.5zM47.3 138.6h.5zM47.3 138.7h.5zM47.3 138.8h.5zM47.3 138.9h.5zM47.3 138.9h.5zM47.3 139h.4zM47.3 139.1h.4zM47.3 139.2h.4zM47.3 139.3h.4zM47.3 139.4h.4zM47.3 139.4h.4zM47.3 139.5h.4zM47.3 139.6h.4zM47.3 139.7h.3zM47.3 139.8h.3zM47.3 139.9h.3zM47.3 140h.3zM47.3 140h.3zM47.3 140.1h.3zM47.3 140.2h.3zM47.3 140.3h.3zM47.3 140.4h.3zM47.3 140.5h.2zM47.3 140.5h.2zM47.3 140.6h.2zM47.3 140.7h.2zM47.3 140.8h.2zM47.3 140.9h.2zM47.3 141h.2zM47.3 141.1h.2z"/>
<path d="M31.6 146.5h.1zM31.6 146.6h.2zM31.6 146.6h.4zM31.6 146.7h.5zM31.6 146.8h.6zM31.6 146.9h.6zM31.7 147h.5zM31.7 147.1h.5zM31.7 147.2h.5zM31.7 147.2h.5zM31.7 147.3h.5zM31.7 147.4h.5zM31.7 147.5h.5zM31.7 147.6h.5zM31.7 147.7h.5zM31.7 147.7h.5zM31.7 147.8h.5zM31.7 147.9h.5zM31.7 148h.5zM31.7 148.1h.5zM31.7 148.2h.5zM31.8 148.3h.4zM31.8 148.3h.4zM31.8 148.4h.4zM31.8 148.5h.4zM31.8 148.6h.4zM31.8 148.7h.4zM31.8 148.8h.4zM31.9 148.8h.3zM31.9 148.9h.3zM31.9 149h.3zM31.9 149.1h.3zM31.9 149.2h.3zM31.9 149.3h.3zM31.9 149.4h.3zM32 149.4h.2zM32 149.5h.2zM32 149.6h.2zM32 149.7h.2zM32 149.8h.2zM32 149.9h.2zM32 149.9h.2zM32 150h.2z"/>
<path d="M32.7 146.5h.2zM32.5 146.6h.4zM32.4 146.6h.5zM32.3 146.7h.6zM32.2 146.8h.7zM32.2 146.9h.7zM32.2 147h.6zM32.2 147.1h.6zM32.2 147.2h.6zM32.2 147.2h.6zM32.2 147.3h.6zM32.2 147.4h.6zM32.2 147.5h.6zM32.2 147.6h.5zM32.2 147.7h.5zM32.2 147.7h.5zM32.2 147.8h.5zM32.2 147.9h.5zM32.2 148h.5zM32.2 148.1h.5zM32.2 148.2h.5zM32.2 148.3h.4zM32.2 148.3h.4zM32.2 148.4h.4zM32.2 148.5h.4zM32.2 148.6h.4zM32.2 148.7h.4zM32.2 148.8h.4zM32.2 148.8h.3zM32.2 148.9h.3zM32.2 149h.3zM32.2 149.1h.3zM32.2 149.2h.3zM32.2 149.3h.3zM32.2 149.4h.3zM32.2 149.4h.2zM32.2 149.5h.2zM32.2 149.6h.2zM32.2 149.7h.2zM32.2 149.8h.2zM32.2 149.9h.2zM32.2 149.9h.2zM32.2 150h.2zM32.2 150.1h.1zM32.2 150.2h.1zM32.2 150.3h.1zM32.2 150.4h.1zM32.2 150.5h.1zM32.2 150.5h.1zM32.2 150.6h.1z"/>
<path d="M53.8 175.1h4.5zM54.4 175.2h3.9zM55 175.3h3.4zM55.7 175.3h2.8zM56.3 175.4h2.2zM56.9 175.5h1.7zM57.6 175.6h1.1zM58.2 175.7h.6z"/>
<path d="M58.2 174.5h.6zM57.6 174.6h1.1zM56.9 174.7h1.7zM56.3 174.8h2.2zM55.7 174.8h2.8zM55 174.9h3.4zM54.4 175h3.9z"/>
<path d="M62.7 163.2h4.5zM63.5 163.3h3.8zM64.2 163.4h3.2zM64.9 163.5h2.6zM65.6 163.6h2zM66.4 163.7h1.2zM67.1 163.7h.6z"/>
<path d="M67.1 162.6h.6zM66.5 162.7h1.1zM65.9 162.8h1.7zM65.3 162.9h2.2zM64.7 163h2.8zM64 163.1h3.4zM63.4 163.2h3.9z"/>
<path d="M145.8 162.6h.6zM145.9 162.7h1.1zM146 162.8h1.7zM146 162.9h2.3zM146 163h2.8zM146.1 163.1h3.4zM146.2 163.2h3.9z"/>
<path d="M146.2 163.2h4.5zM146.2 163.3h3.8zM146.1 163.4h3.3zM146 163.5h2.6zM146 163.6h1.9zM145.9 163.7h1.3zM145.8 163.7h.7z"/>
<path d="M154.8 174.5h.6zM154.9 174.6h1.1zM154.9 174.7h1.7zM154.9 174.8h2.3zM155 174.8h2.8zM155.1 174.9h3.4zM155.2 175h3.9z"/>
<path d="M155.2 175.1h4.5zM155.2 175.2h3.9zM155.1 175.3h3.4zM155 175.3h2.8zM154.9 175.4h2.3zM154.9 175.5h1.7zM154.9 175.6h1.1zM154.8 175.7h.6z"/>
</g>
<text font-size="15.6" x="92.1" y="270.1">Пластинка</text>
<g font-size="10.9">
<text x="81.2" y="9" transform="rotate(-180 81.2 9)">МЧ00.54.00.07</text>
<text x="119.8" y="248.5">МЧ00.54.00.07</text>
</g>
<g font-size="7.8">
<text x="106.8" y="60.7">s10</text>
<text x="29.6" y="119.5" transform="rotate(-90 29.6 119.5)">5</text>
<text x="44.8" y="119.7" transform="rotate(-90 44.8 119.7)">6</text>
<text x="104.8" y="116.2">56</text>
<text x="144.3" y="116.2">23</text>
<text x="29.6" y="122.7" transform="rotate(-90 29.6 122.7)">6</text>
<text x="44.8" y="122.9" transform="rotate(-90 44.8 122.9)">4</text>
<text x="102.6" y="160.7">88</text>
<text x="101.6" y="172.6">106</text>
<text x="192.9" y="267.5">1:1</text>
<text x="166" y="284.1">СПбГТИ(ТУ)</text>
<text x="170.9" y="291">гр. 525</text>
</g>
<g font-size="5.4">
<text x="12.8" y="46.9" transform="rotate(-90 12.8 46.9)">Перв. примен.</text>
<text x="12.8" y="103.8" transform="rotate(-90 12.8 103.8)">Справ. №</text>
<text x="12.8" y="176.7" transform="rotate(-90 12.8 176.7)">Подп. и дата</text>
<text x="12.8" y="205.8" transform="rotate(-90 12.8 205.8)">Инв. № дубл.</text>
<text x="12.8" y="231.6" transform="rotate(-90 12.8 231.6)">Взам. инв. №</text>
<text x="159.1" y="256.8">Лит.</text>
<text x="173.1" y="256.8">Масса</text>
<text x="188" y="256.8">Масштаб</text>
<text x="12.8" y="261.7" transform="rotate(-90 12.8 261.7)">Подп. и дата</text>
<text x="41.2" y="261.8">№ докум.</text>
<text x="63.6" y="261.8">Подп.</text>
<text x="21" y="266.8">Разраб.</text>
<text x="38" y="266.8">Савин</text>
<text x="21" y="271.8">Пров.</text>
<text x="21" y="276.8">Т.контр.</text>
<text x="156.9" y="276.8">Лист</text>
<text x="177.9" y="276.8">Листов</text>
<text x="198.4" y="276.8">1</text>
<text x="21" y="286.8">Н.контр.</text>
<text x="7.5" y="292.5" transform="rotate(-90 7.5 292.5)">КОМПАС-3Dv21 Учебнаяверсия©2022ООО&quot;АСКОН-Системыпроектирования&quot;, Россия. Всеправазащищены.</text>
<text x="12.8" y="290.8" transform="rotate(-90 12.8 290.8)">Инв. № подл.</text>
<text x="21" y="291.8">Утв.</text>
<text x="8.5" y="296.7">Недлякоммерческогоиспользования</text>
<text x="96" y="296.8">Копировал</text>
<text x="166" y="296.8">Формат</text>
<text x="186" y="296.8">A4</text>
</g>
<g font-size="5.3">
<text x="21.1" y="261.8">Изм.</text>
<text x="28.1" y="261.8">Лист</text>
<text x="76.1" y="261.8">Дата</text>
</g>
</svg>
